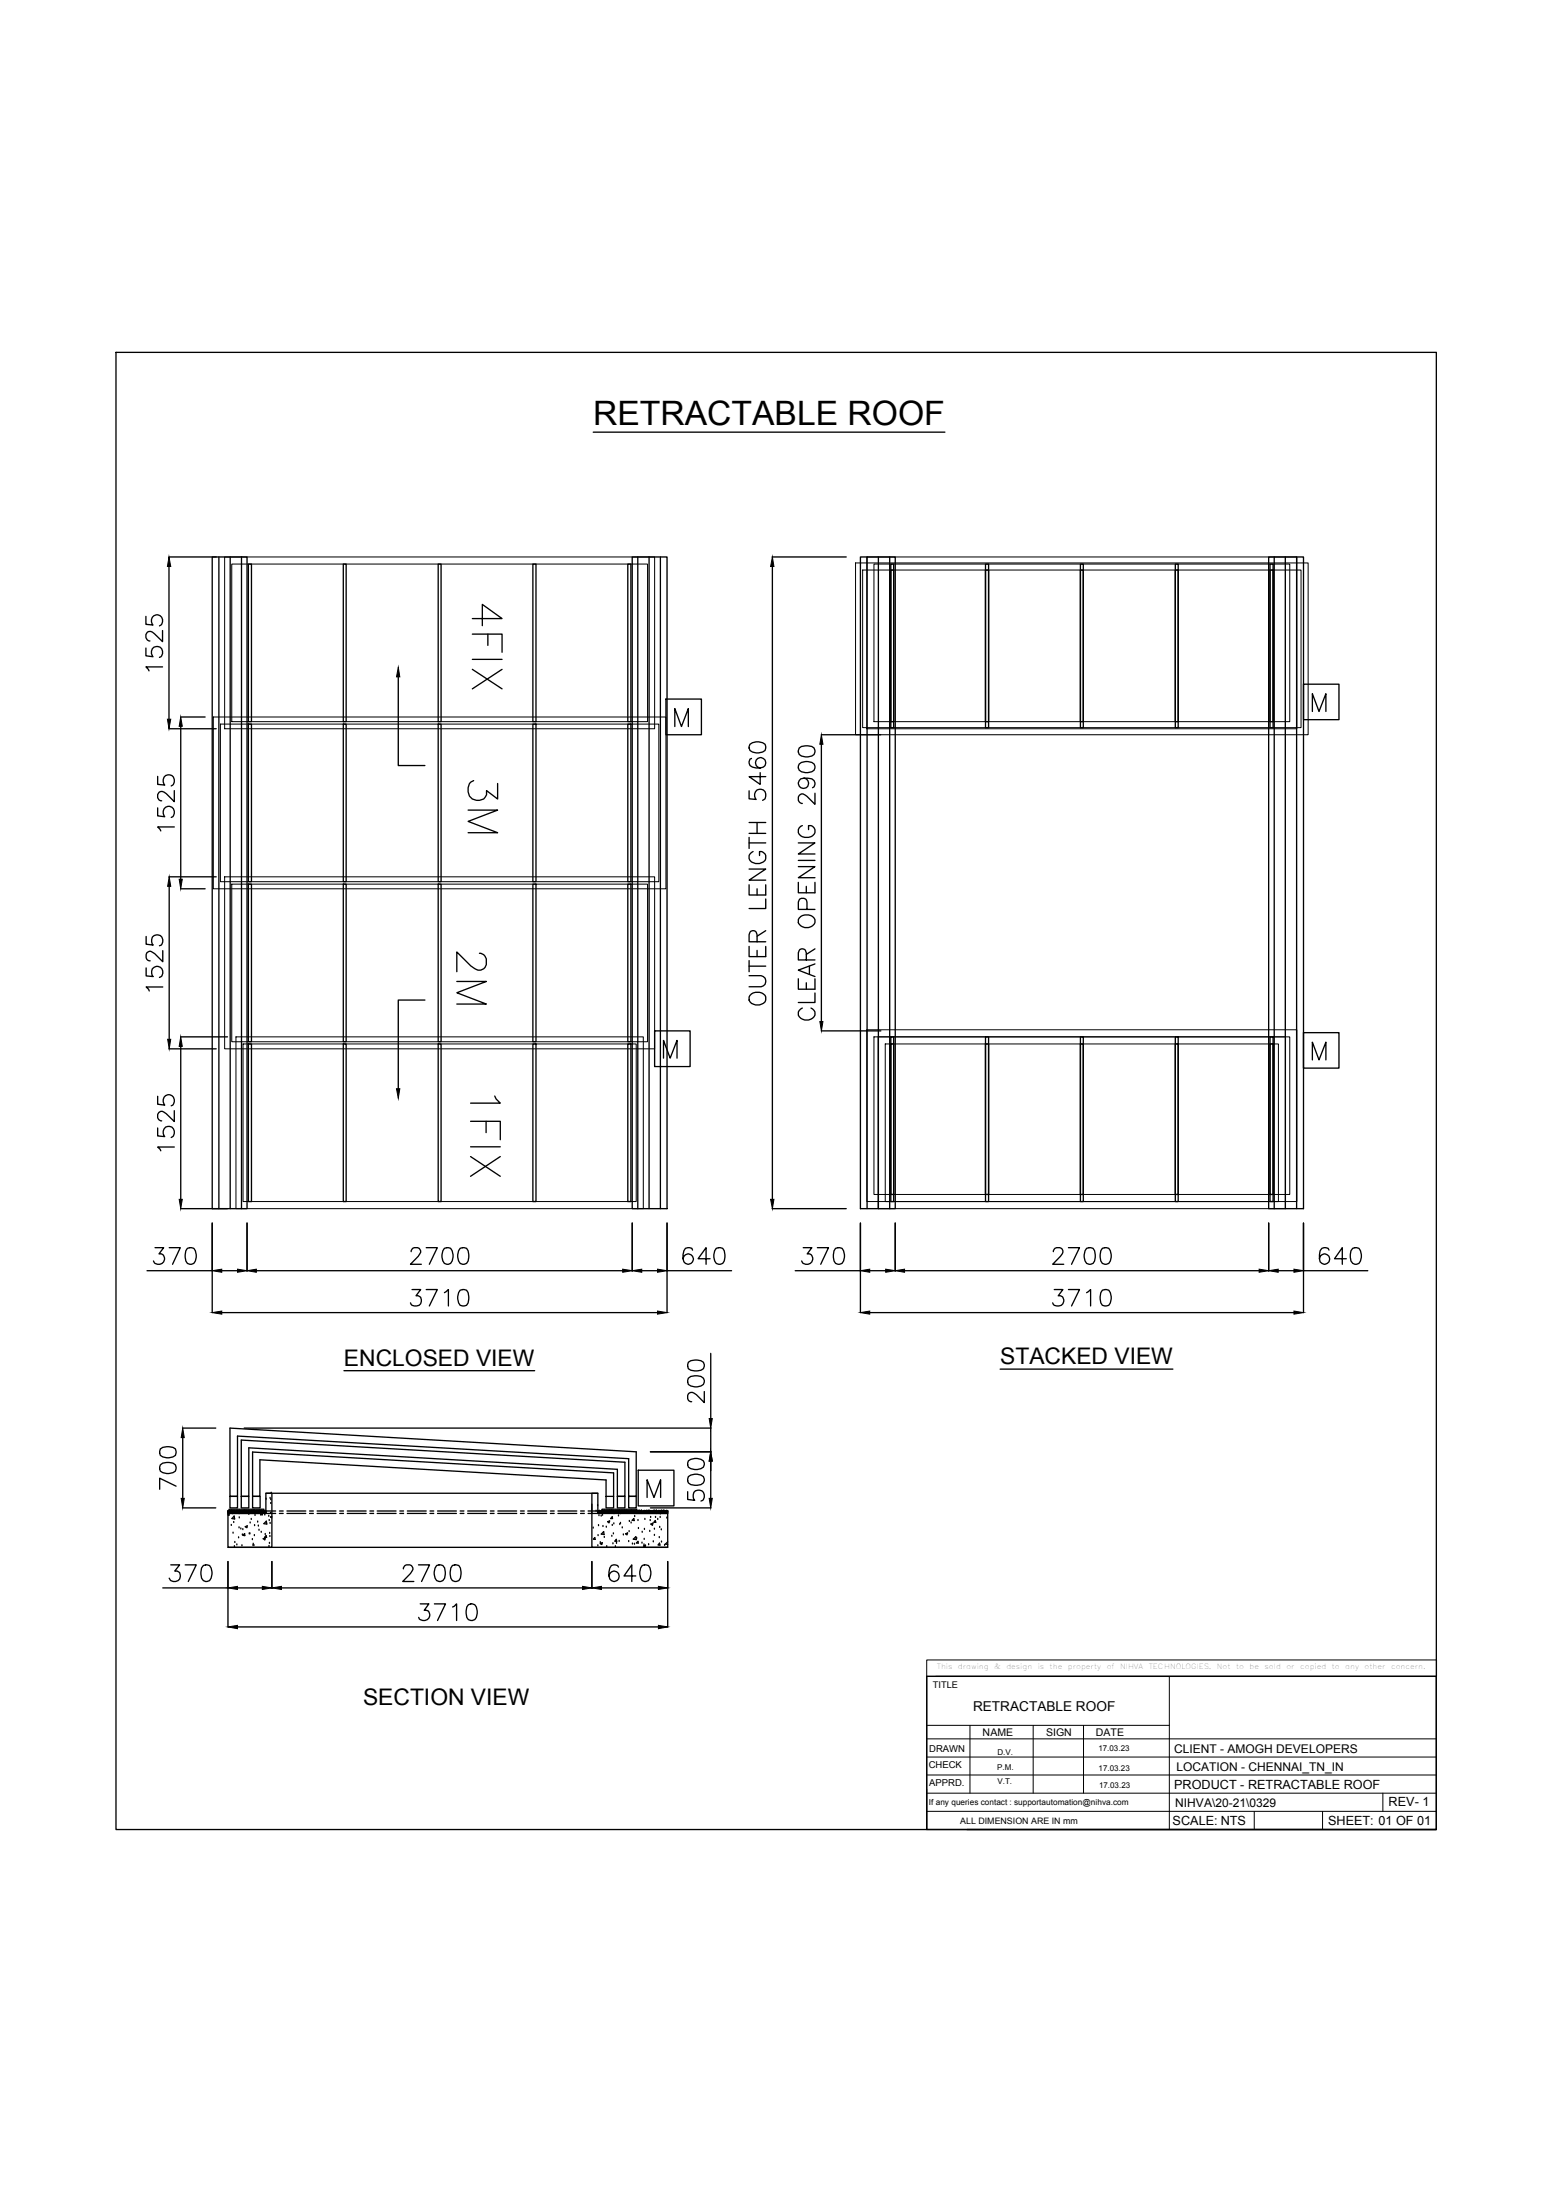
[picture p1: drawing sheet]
<svg xmlns="http://www.w3.org/2000/svg" width="297mm" height="420mm" viewBox="0 0 297 420" stroke-linecap="round" stroke-linejoin="round" font-family="sans-serif">
<!-- layer: 0 -->
<g fill="none" stroke="#000" stroke-width=".25">
<path d="M22.1 67.3h252.1v282.1h-252.1zM113.2 82.5h67.2M27.9 117.7v1.5l1.3 .2a1.12 1.12 0 0 1 0-1.7 1.12 1.12 0 0 1 1.7 .2 1.12 1.12 0 0 1-.5 1.6M32.3 106.4h9M32.3 108.2v29.2M40.5 106.4h6.7v124.4h-6.7zM41.8 106.4v124.4M43.9 106.4v124.4M46.1 106.4v124.4M120.7 106.4h6.6v124.4h-6.6zM121.8 106.4v124.4M123.9 106.4v124.4"/>
<path d="M126.1 106.4v124.4M147.4 106.4h14.1M147.4 108.2v120.9M164.3 106.4h6.6v124.4h-6.6zM165.5 106.4v124.4M167.7 106.4v124.4M169.8 106.4v124.4M242.2 106.4h6.6v124.4h-6.6zM243.2 106.4v124.4M245.4 106.4v124.4M247.5 106.4v124.4M27.9 123.8v1.5l1.3 .1a1.11 1.11 0 0 1 0-1.7 1.11 1.11 0 0 1 1.6 .2 1.11 1.11 0 0 1-.4 1.6"/>
<path d="M31 127.4h-3.1l.5 .7M31 120.4v2.1l-1.5-1.4a1 1 0 0 0-1.3-.4l-.3 .5a1.05 1.05 0 0 0 .5 1.2h.2M32.3 139.2h9M34.5 138.7v29.2M34.5 136.9h4.7M76 129.3v16.9h5.1M127.1 133.5h6.8v6.8h-6.8zM128.8 138.8v-3.5l1.3 3.5 1.3-3.5v3.5M248.8 130.7h6.8v6.7h-6.8zM250.5 135.9v-3.4l1.3 3.4 1.3-3.4v3.4M30.1 154.3v1.5l1.4 .2a1.15 1.15 0 0 1-.1-1.7 1.15 1.15 0 0 1 1.6 0 1.15 1.15 0 0 1 0 1.7l-.3 .1M30.1 148.3v1.5l1.4 .1a1.12 1.12 0 0 1 0-1.7 1.12 1.12 0 0 1 1.6 .3 1.12 1.12 0 0 1-.4 1.6"/>
<path d="M33.3 157.9h-3.2l.6 .8M33.3 151v2.1l-1.5-1.5a.95 .95 0 0 0-1.5-.1l-.2 .3v.5a.72 .72 0 0 0 .8 .6M143 151v1.6l1.4 .1a1.12 1.12 0 0 1 0-1.7 1.12 1.12 0 0 1 1.6 .2 1.12 1.12 0 0 1-.4 1.7M143 159.9v2.1M143 159.2h3.2M143 157.1h3.2M143.2 142.1a2.4 2.4 0 0 1 2.9 0 1.05 1.05 0 0 1-.5 1.5 2.48 2.48 0 0 1-2.4-.3l-.2-.4zM143.5 144.9a.9 .9 0 0 0-.3 1.3 2.4 2.4 0 0 0 2.9 0 1 1 0 0 0-.5-1.4 1 1 0 0 0-1.4 .6 1 1 0 0 0 .9 1.3M144.5 157.1v2.1M145.1 147.6v2.2l-2.1-1.5h3.2M152.6 145.9a2.35 2.35 0 0 1 2.8 0 .98 .98 0 0 1-.4 1.5 2.48 2.48 0 0 1-2.4-.3l-.2-.4zM152.6 142.9a2.53 2.53 0 0 1 2.8 0 1.03 1.03 0 0 1-.4 1.5 2.48 2.48 0 0 1-2.4-.3l-.2-.5z"/>
<path d="M153.2 157.7a1.15 1.15 0 0 0-.8 1.3 1.15 1.15 0 0 0 1.2 .9 1.45 1.45 0 0 0 2-1.5 1.03 1.03 0 0 0-1.3-.7v.7M153.5 148.6a.98 .98 0 0 1 .8 1.4 .98 .98 0 0 1-1.6 .3 .98 .98 0 0 1 .2-1.6 2.84 2.84 0 0 1 2.5 .4 .91 .91 0 0 1-.3 1.3M155.6 151.5v2.1l-1.5-1.5a.92 .92 0 0 0-1.5-.2l-.2 .3v.7a.84 .84 0 0 0 .8 .5M156.8 140.3h11.3M156.8 142.1v53M27.9 178.8v1.5l1.4 .2a1.13 1.13 0 0 1-.1-1.6 1.13 1.13 0 0 1 1.6 0 1.13 1.13 0 0 1 0 1.6l-.4 .1M32.3 167.5h9M32.3 169.3v29.2M34.5 169.7h4.7M143 169v1.9h3.2v-1.9M143 166h3.2l-3.2 2.1h3.2M143 161h3.2"/>
<path d="M143.8 162.6a1.1 1.1 0 0 0-.8 1.1 1.1 1.1 0 0 0 .8 1 1.79 1.79 0 0 0 2.4-.7 1.06 1.06 0 0 0-1.2-1.4v.8M144.5 179.9v-1.4l-.1-.5a.71 .71 0 0 0-1.2 0l-.2 .5v1.4h3.2M144.5 169.7v1.2M146.2 171.7v1.8h-3.2M146.2 177.7l-1.7 1.1M152.4 168.5v2h3.2v-2M152.4 165.5h3.2l-3.2 2.1h3.2M152.4 161h3.2l-3.2 2.1h3.2M152.4 164.3h3.2M152.9 175a1.89 1.89 0 0 1 2.7 .6 1.54 1.54 0 0 1-.8 1.5 1.54 1.54 0 0 1-1.6-.1 1.07 1.07 0 0 1-.8-.9 1.07 1.07 0 0 1 .5-1.1zM153.9 169.3v1.2M154.1 173.7v-1.4l-.2-.4a.85 .85 0 0 0-.9-.3 .85 .85 0 0 0-.6 .7v1.4h3.2"/>
<path d="M27.9 184.9v1.5l1.4 .1a1.11 1.11 0 0 1-.1-1.7 1.11 1.11 0 0 1 1.7 .3 1.11 1.11 0 0 1-.5 1.6M31.1 188.5h-3.2l.5 .4 .1 .4M31.1 181.6v2.1l-1.6-1.6-.4-.3a.72 .72 0 0 0-1.2 .5v.6a.72 .72 0 0 0 .8 .6M34.5 198h8.9M34.5 199.8v29.3M81.1 191h-5.1v16.9M125 196.9h6.7v6.8h-6.7zM143 186.3h2.3a1.07 1.07 0 0 1 .9 1.1 1.07 1.07 0 0 1-.9 1.1h-2.3M143 180.7v2h3.2v-2M143 184.5h3.2M143 183.5v2.1M143.2 190.1a1.85 1.85 0 0 1 3 .3 1.52 1.52 0 0 1-.8 1.5 1.52 1.52 0 0 1-1.6-.1 1.08 1.08 0 0 1-.6-1.7z"/>
<path d="M144.5 181.5v1.2M152.4 186.9v2h3.2v-2M153.2 192.5a1.1 1.1 0 0 0-.8 1.1 1.1 1.1 0 0 0 .8 1 1.79 1.79 0 0 0 2.4-.7 1.18 1.18 0 0 0-.8-1.4M153.9 183.3v-1.3l-.1-.5a.72 .72 0 0 0-1.2 0l-.2 .5v1.3h3.2M153.9 187.7v1.2M154.5 184.5v1.5M155.6 189.6v1.9h-3.2M155.6 184.1l-3.2 1.2 3.2 1.2M155.6 181.2l-1.7 1.1M156.8 196.9h11.3M248.8 197.2h6.8v6.8h-6.8zM30.1 215.4v1.5l1.4 .2a1.12 1.12 0 0 1 0-1.7 1.12 1.12 0 0 1 1.6 .2 1.12 1.12 0 0 1-.4 1.6"/>
<path d="M30.1 209.4v1.5l1.4 .2a1.15 1.15 0 0 1-.1-1.7 1.15 1.15 0 0 1 1.6 0 1.15 1.15 0 0 1 0 1.7l-.3 .1M32.3 200.3h9M33.3 219.1h-3.2l.6 .7M33.3 212.1v2.1l-1.5-1.5a.92 .92 0 0 0-1.5-.2l-.2 .3v.7a.84 .84 0 0 0 .8 .6M126.7 202.1v-3.4l1.2 3.4 1.3-3.4v3.4M250.5 202.4v-3.4l1.3 3.4 1.3-3.4v3.4M29.6 238.3h1.6l-.8 1.2a1.03 1.03 0 0 1 1 1.1 1.03 1.03 0 0 1-1.3 .9l-.5-.2-.3-.5M32.3 238.3h2.1l-1.5 3.2M34.5 230.8h8.9M35.8 238.4a1.08 1.08 0 0 1 1.5 .5 2.48 2.48 0 0 1-.3 2.4 1.01 1.01 0 0 1-1.5-.5 2.86 2.86 0 0 1 .3-2.4zM40.5 233.6v17.1M47.2 233.6v9.1"/>
<path d="M78.5 239a.84 .84 0 0 1 .6-.7h.6a.77 .77 0 0 1 .4 1.2l-1.7 2h2M81.4 238.3h2.1l-1.5 3.2M84.8 238.4a1.03 1.03 0 0 1 1.5 .5 2.48 2.48 0 0 1-.3 2.4 .97 .97 0 0 1-1.5-.5 2.52 2.52 0 0 1 .3-2.4zM87.8 238.4a1.08 1.08 0 0 1 1.6 .5 2.82 2.82 0 0 1-.3 2.4 1.01 1.01 0 0 1-1.6-.5 2.52 2.52 0 0 1 .3-2.4zM120.7 233.6v9.1M127.3 233.6v17.1M132.2 238.7l-.1-.3a1.08 1.08 0 0 0-1.5 .5 2.17 2.17 0 0 0 .3 2.4 1 1 0 0 0 1.4-.5 1 1 0 0 0-.7-1.3 1 1 0 0 0-1.2 .9M136.7 238.4a1.08 1.08 0 0 1 1.6 .5 2.82 2.82 0 0 1-.3 2.4 1.01 1.01 0 0 1-1.6-.5 2.52 2.52 0 0 1 .3-2.4zM147.4 230.8h14.1M153.3 238.3h1.7l-.9 1.2a1.03 1.03 0 0 1 1.1 1.1 1.03 1.03 0 0 1-1.4 .9l-.5-.2-.3-.5M156 238.3h2.2l-1.5 3.2M159.5 238.4a1.08 1.08 0 0 1 1.5 .5 2.48 2.48 0 0 1-.3 2.4 1.01 1.01 0 0 1-1.5-.5 2.86 2.86 0 0 1 .3-2.4z"/>
<path d="M164.3 233.6v17.1M170.9 233.6v9.1M201.1 239a.81 .81 0 0 1 .6-.7h.6a.75 .75 0 0 1 .5 1.2l-1.8 2h2.1M204 238.3h2.1l-1.5 3.2M207.4 238.4a1.08 1.08 0 0 1 1.6 .5 2.82 2.82 0 0 1-.3 2.4 1.01 1.01 0 0 1-1.6-.5 2.52 2.52 0 0 1 .3-2.4zM210.4 238.4a1.08 1.08 0 0 1 1.6 .5 2.48 2.48 0 0 1-.3 2.4 1.01 1.01 0 0 1-1.6-.5 2.86 2.86 0 0 1 .3-2.4zM242.2 233.6v9.1M248.8 233.6v17.1M253.7 238.7a.97 .97 0 0 0-1.4-.3 2.96 2.96 0 0 0-.3 2.6 .98 .98 0 0 0 1.6 .2 .98 .98 0 0 0-.3-1.6 .98 .98 0 0 0-1.4 .8M258.2 238.4a1.05 1.05 0 0 1 1.5 .5 2.48 2.48 0 0 1-.3 2.4 1.01 1.01 0 0 1-1.5-.5 2.69 2.69 0 0 1 .3-2.4zM28.1 242.7h12.4M42.3 242.7h3"/>
<path d="M42.3 250.7h83.2M48.9 242.7h70M78.7 246.3h1.6l-.9 1.2a.98 .98 0 0 1 1.1 .9 .98 .98 0 0 1-1 1 .87 .87 0 0 1-1.1-.6M81.4 246.3h2.1l-1.5 3.1M84.8 246.9l.8-.6v3.1M87.8 246.4a1.08 1.08 0 0 1 1.6 .5 2.86 2.86 0 0 1-.3 2.4 1.08 1.08 0 0 1-1.6-.5 2.52 2.52 0 0 1 .3-2.4zM122.5 242.7h3M127.3 242.7h12.4M135.6 240.4h-2.3l1.5-2.1v3.2M135.7 258.5v12.4M151.8 242.7h12.5M166 242.7h3.1"/>
<path d="M166 250.7h81M172.7 242.7h67.7M201.3 246.3h1.6l-.9 1.2a1.01 1.01 0 0 1 1.1 1.1 1.01 1.01 0 0 1-1.4 .8l-.4-.1-.3-.5M204 246.3h2.1l-1.5 3.1M207.4 246.9l.8-.6v3.1M210.4 246.4a1.08 1.08 0 0 1 1.6 .5 2.52 2.52 0 0 1-.3 2.4 1.08 1.08 0 0 1-1.6-.5 2.86 2.86 0 0 1 .3-2.4zM244 242.7h3M248.8 242.7h12.3M257 240.4h-2.2l1.4-2.1v3.2M30.6 279.8a2.42 2.42 0 0 1 2.9 0 1.05 1.05 0 0 1-.5 1.4 2.52 2.52 0 0 1-2.4-.2l-.1-.5zM30.6 276.7a2.61 2.61 0 0 1 2.9 0 1.08 1.08 0 0 1-.5 1.5 2.52 2.52 0 0 1-2.4-.3l-.1-.4zM34.8 272.7h6.4"/>
<path d="M34.9 274.6v11.6M43.9 272.7l77.6 4.6v8.5h-1.5v-7.2l-74.7-4.3v11.5h-1.4zM46.1 275l73.2 4.3v6.5h-1.4v-5.2l-70.4-4.1v9.3h-1.4zM46.6 272.7h89.1M65.7 261.8h36.4M124.2 277.3h11.5M131.4 263.2a2.42 2.42 0 0 1 2.9 0 .97 .97 0 0 1-.5 1.5 2.52 2.52 0 0 1-2.4-.3l-.1-.5zM131.4 260.2a2.61 2.61 0 0 1 2.9 0 1.01 1.01 0 0 1-.5 1.5 2.86 2.86 0 0 1-2.4-.3l-.1-.5zM131.4 279a2.42 2.42 0 0 1 2.9 0 .97 .97 0 0 1-.5 1.5 2.52 2.52 0 0 1-2.4-.3l-.1-.5zM134.5 265.8v2.1l-1.6-1.6a.99 .99 0 0 0-1.5-.1 1.05 1.05 0 0 0 .2 1.4l.4 .1M135.7 272.7v4.6M135.7 279v7.2"/>
<path d="M190.9 261.5h33M32.6 298.9h1.7l-.9 1.1a.94 .94 0 0 1 1 .5 .94 .94 0 0 1-.1 1.1 1.15 1.15 0 0 1-2-.2M33.6 283.8l-3.1-1.5v2.1M34.8 288h6.4M35.3 298.9h2.2l-1.6 3.1M38.8 299a1.05 1.05 0 0 1 1.5 .5 2.52 2.52 0 0 1-.3 2.4 1.01 1.01 0 0 1-1.5-.5 2.69 2.69 0 0 1 .3-2.4zM43.5 288.7h.1M43.5 288.8h.1M43.5 288.6h7.3v.4h-7.3zM43.5 295.5h84M43.5 298.2v12.6M43.5 289.2l.3-.1-.1 .3-.2-.1"/>
<path d="M43.6 288.7h.1M43.6 288.6h-.1M43.6 288.9h.1M43.6 289h-.1M43.6 288.6v.1M43.6 288.8l-.1 .1M43.7 288.6h.1M43.7 288.7l-.1 .1M43.7 288.2h6.7v.4h-6.7zM43.7 288.9l-.1 .1M43.8 288.9h.1M43.8 288.7l-.2 .2"/>
<path d="M43.8 288.7h.1M43.8 288.6l-.1 .1M43.9 288.6h.1M43.9 289h.1M43.9 288.9l-.2 .1M43.9 289h-.1M43.9 288.8h.1M43.9 285.8h1.4v2.2h-1.4zM43.9 288.7l-.1 .1M43.9 288.7h.1M43.9 288.6l-.1 .1M44 289h-.1"/>
<path d="M44 288.8h.1M44 288.8l-.1 .2M44.1 288.7h.1M44.1 288.6l-.1 .1M44.1 288.7l-.2 .1M44.1 288.9l-.1 .1M44.2 291.3h.1M44.2 288.9h.1M44.2 288.6h-.1M44.2 288.8l-.2 .1M44.2 289h.1M44.2 288.7l-.1 .1"/>
<path d="M44.2 288.6h.1M44.2 288.9l-.1 .1M44.3 288.9h.1M44.3 288.7l-.1 .2M44.3 288.7h.1M44.3 288.6l-.1 .1M44.4 289h.1M44.4 289h-.1M44.4 289.1h.1M44.4 288.8l-.1 .2M44.5 288.6l-.1 .1M44.5 288.7l-.2 .1"/>
<path d="M44.5 292.8h.1M44.5 289h-.1M44.5 288.8l-.1 .2M44.6 288.8h.1M44.6 288.6l-.1 .1M44.6 288.7l-.1 .1M44.6 290.8h.1M44.6 288.7h.1M44.6 289h.1M44.6 288.9l-.1 .1M44.7 288.9h.1M44.7 288.6h-.1"/>
<path d="M44.7 288.8l-.2 .1M44.7 288.7h.1M44.7 289.5l.1 .6-.5-.1zM44.7 288.6l-.1 .1M44.7 295.4h.1M44.7 288.6h.1M44.8 288.8h.1M44.8 288.9l-.1 .1M44.8 294.6h.1M44.8 288.7h.1M44.8 288.7l-.1 .2M44.9 288.6l-.2 .1"/>
<path d="M44.9 289h-.1M44.9 289h.1M44.9 288.8l-.2 .2M45 288.8h.1M45 288.6l-.1 .1M45 288.7l-.2 .1M45 289h-.1M45 288.9h.1M45 288.8l-.1 .1M45.1 288.8h.1M45.1 288.6l-.1 .1M45.1 288.7l-.1 .1"/>
<path d="M45.1 289h.1M45.2 288.9h.1M45.2 288.6h-.1M45.2 288.9l-.2 .1M45.2 295h.1M45.2 288.7l-.1 .2M45.3 288.6h.1M45.3 288.6l-.2 .1M45.3 289h-.1M45.3 288.9l-.1 .1M45.3 288.7l-.1 .1M45.4 288.7h.1"/>
<path d="M45.4 288.6l-.1 .1M45.4 289h-.1M45.4 289h.1M45.4 288.8l-.1 .2M45.5 288.8h.1M45.5 288.6l-.1 .1M45.5 288.7l-.2 .1M45.5 288.7h.1M45.6 293.7h.1M45.6 288.9l-.2 .1M45.6 288.7h.1M45.6 288.6h-.1"/>
<path d="M45.6 288.8l-.1 .1M45.6 291.8h.1M45.6 289.1h.1M45.6 288.6h.1M45.6 289h.1M45.6 288.7l-.1 .1M45.7 289.9h.1M45.7 288.6h.1M45.7 289h.1M45.7 288.9l-.1 .1M45.7 288.9h.1M45.7 288.7l-.1 .2"/>
<path d="M45.8 288.6l-.2 .1M45.8 289h-.1M45.8 289h.1M45.8 288.8l-.1 .2M45.8 288.8h.1M45.8 288.7l-.1 .1M45.9 288.7h.1M45.9 288.6l-.1 .1M45.9 288.9h.1M45.9 289h-.1M46 292h.1M46 288.8h.1"/>
<path d="M46 288.6l-.1 .1M46 288.8l-.2 .2M46 288.7l-.1 .1M46.1 289h.1M46.1 285.8h1.4v2.2h-1.4zM46.1 288.9l-.2 .1M46.1 288.6h.1M46.1 288.8l-.1 .1M46.1 288.7h.1M46.1 288.6l-.1 .1M46.2 295.2h.1M46.2 289h.1"/>
<path d="M46.2 288.9l-.1 .1M46.2 288.8h.1M46.2 288.7l-.1 .2M46.3 293.1h.1M46.3 288.6l-.2 .1M46.3 289h-.1M46.4 292.1h.1M46.4 288.8l-.2 .2M46.4 288.7h.1M46.4 288.6l-.1 .1M46.4 288.7l-.1 .1M46.4 289h.1"/>
<path d="M46.5 288.9h.1M46.5 288.6l-.1 .1M46.5 288.8l-.1 .1M46.5 288.6h.1M46.5 288.8h.1M46.5 288.7l-.1 .1M46.6 289h.1M46.6 288.9l-.2 .1M46.6 288.9h.1M46.6 288.6h.1M46.6 288.7l-.1 .2M46.7 288.7h.1"/>
<path d="M46.7 288.6l-.2 .1M46.7 288.6h.1M46.7 289h.1M46.7 292.9v.4l-.3-.1zM46.7 288.8h.1M46.7 288.9l-.1 .1M46.8 288.6l-.1 .1M46.8 288.7l-.1 .1M46.8 291.6l.4-.2-.1 .3zM46.8 289h-.1M46.9 289h.1M46.9 288.8l-.2 .2"/>
<path d="M46.9 288.7h.1M46.9 288.6l-.1 .1M46.9 288.7l-.1 .1M46.9 288.9v.1M47 288.9h.1M47 288.6h-.1M47 288.8l-.1 .1M47 288.7l-.1 .1M47.1 288.6h.1M47.1 289h.1M47.1 288.9l-.1 .1M47.2 288.7h.1"/>
<path d="M47.2 288.6l-.2 .1M47.2 288.7l-.2 .2M47.2 289h.1M47.2 288.8l-.1 .2M47.3 288.8h.1M47.3 288.6l-.1 .1M47.3 288.7l-.1 .1M47.3 289h-.1M47.4 288.9h.1M47.4 288.8l-.2 .2M47.4 288.8h.1M47.4 288.6l-.1 .1"/>
<path d="M47.4 288.7l-.1 .1M47.5 288.7h.1M47.5 289h.1M47.5 289.2h.1M47.5 288.9h.1M47.5 288.6h.1M47.5 288.9l-.1 .1M47.5 288.6l-.1 .1M47.5 288.8l-.1 .1M47.6 292.9h.1M47.6 288.6h.1M47.6 289h.1"/>
<path d="M47.6 288.9l-.1 .1M47.7 288.7h.1M47.7 288.7l-.2 .2M47.7 292.9h.1M47.7 288.6l-.1 .1M47.7 289h.1M47.8 290.9h.1M47.8 289h.1M47.8 288.8l-.2 .2M47.8 288.8h.1M47.8 288.6l-.1 .1M47.8 288.7l-.1 .1"/>
<path d="M47.9 288.9h.1M47.9 289h-.1M47.9 288.6l-.1 .1M47.9 288.7l-.1 .1M47.9 288.8l-.1 .1M48 290.2h.1M48 288.6h.1M48 288.9l-.1 .1M48 288.9h.1M48 288.7l-.1 .2M48.1 288.6h.1M48.1 288.6l-.1 .1"/>
<path d="M48.1 289h.1M48.1 288.9l-.1 .1M48.2 294h.1M48.2 288.7l-.2 .1M48.2 288.7h.1M48.2 285.8h1.5v2.2h-1.5zM48.2 288.6l-.1 .1M48.3 289h-.1M48.3 295.2h.1M48.3 288.8h.1M48.3 288.6l-.1 .1M48.3 288.7l-.1 .1"/>
<path d="M48.3 288.8l-.1 .2M48.3 294.9h.1M48.3 288.7h.1M48.4 288.9l-.1 .1M48.4 288.7h.1M48.4 288.9h.1M48.4 288.6h.1M48.4 288.8l-.1 .1M48.5 295.2h.1M48.5 288.6h.1M48.5 289h.1M48.5 288.7l-.2 .1"/>
<path d="M48.5 288.9l-.1 .1M48.6 293.3h.1M48.6 288.9h.1M48.6 288.7l-.2 .2M48.6 291.4h.1M48.6 288.6l-.1 .1M48.6 289h.1M48.7 289.4h.1M48.7 288.7l-.1 .1M48.7 288.8l-.1 .2M48.7 288.7h.1M48.7 288.6l-.1 .1"/>
<path d="M48.8 289h-.1M48.8 288.8h.1M48.8 288.6v.1M48.8 288.8l-.1 .2M48.9 288.7l-.2 .1M48.9 289h.1M48.9 288.9l-.1 .1M48.9 288.6h.1M48.9 288.8l-.1 .1M49 288.7h.1M49 288.6l-.1 .1M49 288.6h.1"/>
<path d="M49 289h.1M49.1 288.8h.1M49.1 288.7l-.2 .2M49.1 288.9l-.2 .1M49.1 288.7h.1M49.1 288.6l-.1 .1M49.1 289h.1M49.2 290.7h.1M49.2 289h.1M49.2 288.8l-.1 .2M49.2 288.7h.1M49.2 288.6l-.1 .1"/>
<path d="M49.2 288.7l-.1 .1M49.3 289h-.1M49.3 291.5h.1M49.3 288.9h.1M49.3 288.6v.1M49.3 288.8l-.1 .1M49.4 288.8h.1M49.4 288.7l-.2 .1M49.4 289h.1M49.4 292.3h.1M49.4 288.9h.1M49.4 288.6h.1"/>
<path d="M49.4 288.7l-.1 .2M49.4 288.9l-.1 .1M49.5 288.7h.1M49.5 288.6l-.1 .1M49.5 288.6h.1M49.5 289h.1M49.6 288.8h.1M49.6 288.9l-.2 .1M49.6 288.7l-.1 .1M49.7 289h-6.2v6.5h8.4v-10.3h-1.1v3.8M49.7 288.6l-.2 .1M49.7 289h.1"/>
<path d="M49.7 288.8l-.1 .2M49.7 288.6v.1M49.7 288.7l-.1 .1M49.8 288.7h.1M49.8 288.6h.1M49.8 288.8l-.1 .1M49.8 288.9l-.1 .1M49.9 292.6h.1M49.9 288.7h.1M49.9 288.7l-.2 .1M49.9 288.6h.1M49.9 289h.1"/>
<path d="M50 288.6h.1M50 289h.1M50 288.9l-.2 .1M50 288.7h.1M50 289l.1 .3h-.4zM50 288.7l-.1 .2M50 288.6l-.1 .1M50.1 288.8l-.1 .2M50.1 288.8h.1M50.1 288.7l-.1 .1M50.2 288.7h.1M50.2 288.6l-.2 .1"/>
<path d="M50.2 288.9h.1M50.2 288.8l-.1 .2M50.2 289h-.1M50.2 288.8h.1M50.2 293.9l.4-.2-.1 .4zM50.2 288.6v.1M50.2 288.7l-.1 .1M50.3 288.7h.1M50.3 288.9h.1M50.3 289h.1M50.3 288.6h.1M50.3 288.9l-.1 .1"/>
<path d="M50.4 288.7h.1M50.4 288.8l-.2 .1M50.4 288.6l-.1 .1M50.4 289h.1M50.5 289h.1M50.5 288.9l-.2 .1M50.5 288.7l-.1 .2M50.5 289.3h.1M50.5 288.6l-.1 .1M50.6 288.8l-.1 .2M50.6 289h-.1M50.6 293.1h.1"/>
<path d="M50.6 288.8h.1M50.6 288.7l-.1 .1M50.7 288.7h.1M50.7 288.6l-.2 .1M50.7 288.9h.1M50.7 289h-.1M50.8 289h1.8M50.8 288.7l-.1 .1M50.8 288.8l-.2 .1M50.8 289h-.1M50.8 285.2h63.3M50.8 286.3h.1"/>
<path d="M50.8 293.3l.1 .3h-.4zM50.8 290.5l.1 .6-.5-.1zM51.3 289.6h.1M51.4 295.3h.1M51.4 290.4h.1M51.4 294.8h.1M51.5 292.8h.1M51.5 293.4h.1M51.6 290.9h.1M51.6 286.2h.1M51.6 289h.1M51.7 287.1h.1"/>
<path d="M51.7 286.4h.1M51.8 285.2h.1M51.9 298.2v5.1M51.9 289.6l-.3 .1 .3 .2M52.6 288.6l-1.9 .1M53.3 289h.8M53.3 288.6h.8M54.8 289h3.6M54.8 288.6h3.6M59.1 289h.7M59.1 288.6h.7M60.5 289h3.6"/>
<path d="M60.5 288.6h3.6M64.9 289h.7M64.9 288.6h.7M66.3 289h3.6M66.3 288.6h3.6M70.6 289h.7M70.6 288.6h.7M72 289h3.6M72 288.6h3.6M76.3 289h.7M76.3 288.6h.7M77 299.6a.84 .84 0 0 1 .6-.7h.6a.77 .77 0 0 1 .5 1.1l-1.8 2h2.1"/>
<path d="M77.8 289h3.6M77.8 288.6h3.6M79.9 298.9h2.1l-1.5 3.1M82.1 289h.7M82.1 288.6h.7M83.4 299a1.08 1.08 0 0 1 1.5 .5 2.69 2.69 0 0 1-.4 2.4 .97 .97 0 0 1-1.4-.5 2.52 2.52 0 0 1 .3-2.4zM83.5 289h3.6M83.5 288.6h3.6M86.4 299a1.08 1.08 0 0 1 1.5 .5 2.86 2.86 0 0 1-.3 2.4 1.01 1.01 0 0 1-1.5-.5 2.86 2.86 0 0 1 .3-2.4zM87.8 289h.8M87.8 288.6h.8M89.3 289h3.6"/>
<path d="M89.3 288.6h3.6M93.6 289h.7M93.6 288.6h.7M95 289h3.6M95 288.6h3.6M99.4 289h.7M99.4 288.6h.7M100.8 289h3.6M100.8 288.6h3.6M105.1 289h.7M105.1 288.6h.7M106.5 289h3.6"/>
<path d="M106.5 288.6h3.6M110.8 289h.7M110.8 288.6h.7M112.3 289h1.8M112.3 288.6h1.8M113 287.3v8.2h14.5v-6.5h-6.6M113 289v-3.8h1.1v3.8M113 298.2v5.1M113.2 291.8h.1M113.5 293.7l.1 .3-.3-.1zM113.8 288.6h.1M114.1 287.6h.1"/>
<path d="M114.1 295.2h.1M114.1 288.6h13.4v.4h-13.4zM114.2 293.3h.1M114.2 289h.1M114.2 288.9h.1M114.2 288.8v.1M114.3 291.4h.1M114.3 288.8h.1M114.3 288.6l-.1 .1M114.3 288.7h-.1M114.3 288.7h.1M114.3 289h.1"/>
<path d="M114.3 289.5h.1M114.3 288.9h.1M114.3 288.6h.1M114.3 288.9l-.1 .1M114.4 288.7h.1M114.4 288.6l-.1 .1M114.4 288.8l-.1 .1M114.4 288.6h.1M114.4 289h.1M114.5 289h.1M114.5 288.9l-.2 .1M114.5 288.7h.1"/>
<path d="M114.5 288.7l-.1 .2M114.6 288.6l-.2 .1M114.6 289h-.1M114.6 294.8l.4-.2-.1 .4zM114.6 294.6h.1M114.6 289h.1M114.6 288.8l-.1 .2M114.6 288.8h.1M114.6 288.6v.1M114.6 288.7l-.1 .1M114.7 288.9h.1M114.7 289h-.1"/>
<path d="M114.8 289.5h.1M114.8 293l.5 .1-.1-.6-.4 .5M114.8 288.6l-.1 .1M114.8 288.7l-.2 .1M114.8 288.8l-.2 .1M114.8 288.6h.1M114.9 295h.1M114.9 288.6h.1M114.9 288.9l-.2 .1M114.9 288.9h.1M114.9 288.7l-.1 .2M114.9 288.2h6.7v.4h-6.7z"/>
<path d="M114.9 288.6l-.1 .1M114.9 289h.1M115 289h.1M115 288.9l-.1 .1M115 289.4h.1M115 288.7l-.1 .1M115.1 288.7h.1M115.1 288.6l-.2 .1M115.1 291.5h.1M115.1 289h-.1M115.1 288.8h.1M115.1 288.6v.1"/>
<path d="M115.1 288.7l-.1 .1M115.1 288.8l-.1 .2M115.2 288.7h.1M115.2 288.9l-.1 .1M115.3 288.7h.1M115.3 288.9h.1M115.3 288.6h-.1M115.3 288.8l-.2 .1M115.3 288.6h.1M115.3 289h.1M115.3 288.7l-.1 .1M115.4 293.6h.1"/>
<path d="M115.4 288.6h.1M115.4 289h.1M115.4 288.9l-.2 .1M115.4 288.9h.1M115.4 288.7l-.1 .2M115.4 288.6l-.1 .1M115.5 289h.1M115.5 289h-.1M115.5 288.7l-.1 .1M115.5 288.8l-.1 .2M115.6 288.7h.1M115.6 288.6l-.2 .1"/>
<path d="M115.6 289h-.1M115.7 288.8h.1M115.7 288.6l-.1 .1M115.7 288.8l-.2 .2M115.7 285.8v-3.2l-66.1-3.8v7h-1.4v-8.5l68.9 4v4.5M115.7 285.8h1.4v2.2h-1.4zM115.7 288.7l-.1 .1M115.7 291.7h.1M115.7 289h.1M115.7 288.9l-.1 .1M115.8 288.6h-.1M115.8 288.8l-.1 .1"/>
<path d="M115.8 295.4h.1M115.8 288.7h.1M115.8 288.6l-.1 .1M115.9 288.6h.1M115.9 289h-.1M115.9 288.8h.1M115.9 288.7l-.1 .2M115.9 288.9l-.1 .1M116 288.7h.1M116 288.6l-.2 .1M116 290.6l.4-.1-.2 .3zM116 289h.1"/>
<path d="M116 288.8l-.1 .2M116.1 288.7h.1M116.1 288.6l-.1 .1M116.1 288.7l-.1 .1M116.1 289h-.1M116.2 288.9h.1M116.2 288.6l-.1 .1M116.2 288.8l-.2 .1M116.2 288.8h.1M116.2 288.7l-.1 .1M116.2 289h.1M116.3 288.9h.1"/>
<path d="M116.3 288.6h-.1M116.3 288.7l-.1 .2M116.3 288.9l-.1 .1M116.3 288.7h.1M116.3 288.6l-.1 .1M116.4 288.6h.1M116.4 289h-.1M116.4 288.8h.1M116.4 288.9l-.1 .1M116.5 288.7l-.2 .1M116.5 288.6l-.1 .1M116.5 289h.1"/>
<path d="M116.5 288.8l-.1 .2M116.6 288.6l-.1 .1M116.6 288.7l-.1 .1M116.6 288.7h.1M116.7 288.6h-.1M116.7 288.8l-.2 .1M116.7 288.9l-.2 .1M116.7 288.7h.1M116.7 288.7l-.1 .1M116.8 288.6h.1M116.8 289h.1M116.8 293.4h.1"/>
<path d="M116.8 288.9l-.1 .1M116.8 288.7h.1M116.8 288.7l-.1 .2M116.9 291.3h.1M116.9 289.7v.3h-.3zM116.9 288.6l-.1 .1M116.9 289h-.1M116.9 288.8l-.1 .2M117 288.8h.1M117 288.7l-.2 .1M117 294.8h.1M117 288.7h.1"/>
<path d="M117 288.6l-.1 .1M117.1 288.9h.1M117.1 288.8l-.2 .2M117.1 289h-.1M117.1 292.9h.1M117.1 288.8h.1M117.1 288.6l-.1 .1M117.1 288.7l-.1 .1M117.1 288.7h.1M117.2 291h.1M117.2 288.9h.1M117.2 289h.1"/>
<path d="M117.2 288.6h.1M117.2 288.9l-.1 .1M117.2 289.1h.1M117.2 288.7h.1M117.2 288.8l-.1 .1M117.3 288.6l-.2 .1M117.3 289h.1M117.3 288.9l-.1 .1M117.3 288.7l-.1 .2M117.4 288.6l-.1 .1M117.4 288.8l-.1 .2M117.4 289h-.1"/>
<path d="M117.5 295.4h.1M117.5 288.8h.1M117.5 288.7l-.2 .1M117.5 288.7h.1M117.5 288.6l-.1 .1M117.6 288.9h.1M117.6 289h-.1M117.6 288.6v.1M117.6 288.8l-.1 .1M117.6 288.6h.1M117.6 294l.1 .4-.3-.1zM117.6 288.7l-.1 .1"/>
<path d="M117.7 294.8h.1M117.7 288.6h.1M117.7 288.9l-.1 .1M117.7 288.9h.1M117.7 288.7l-.1 .2M117.8 288.7h.1M117.8 288.6l-.2 .1M117.8 288.6h.1M117.8 289h.1M117.8 288.9l-.1 .1M117.9 288.8h.1M117.9 285.8h1.4v2.2h-1.4z"/>
<path d="M117.9 288.7l-.2 .1M117.9 288.7h.1M117.9 288.6l-.1 .1M117.9 289h.1M118 288.8h.1M118 288.8l-.1 .2M118 288.7h.1M118 288.6l-.1 .1M118 288.7l-.1 .1M118.1 289.5h.1M118.1 299.3a.92 .92 0 0 0-.9-.4 .92 .92 0 0 0-.8 .6 2.17 2.17 0 0 0 .3 2.4 .98 .98 0 0 0 1.4-.5 .98 .98 0 0 0-.7-1.3 .98 .98 0 0 0-1.2 .9M118.1 288.9l-.1 .1"/>
<path d="M118.1 288.9h.1M118.1 288.6h.1M118.1 288.8l-.1 .1M118.2 288.7l-.2 .1M118.2 289h.1M118.2 294.4h.1M118.2 288.6h.1M118.2 288.9l-.1 .1M118.2 288.9h.1M118.2 288.7l-.1 .2M118.3 288.7h.1M118.3 288.6l-.1 .1"/>
<path d="M118.3 291.2h.1M118.3 289h.1M118.4 288.8l-.2 .2M118.4 289.1h.1M118.4 288.6l-.1 .1M118.4 288.7l-.1 .1M118.4 290.9h.1M118.4 289h.1M118.5 288.8l-.1 .2M118.5 288.8h.1M118.5 288.6l-.1 .1M118.5 288.7l-.1 .1"/>
<path d="M118.6 288.7h.1M118.6 289h.1M118.6 288.9l-.1 .1M118.6 288.9h.1M118.6 288.6h.1M118.6 288.8l-.1 .1M118.7 288.7h.1M118.7 288.6l-.2 .1M118.7 288.6h.1M118.7 289h.1M118.7 288.8h.1M118.7 288.9l-.1 .1"/>
<path d="M118.8 291.8h.1M118.8 288.7h.1M118.8 288.7l-.1 .2M118.8 288.6l-.1 .1M118.8 289h.1M118.9 289h.1M118.9 288.8l-.2 .2M118.9 288.8h.1M118.9 288.6l-.1 .1M118.9 288.7l-.1 .1M119 289h-.1M119 293.1h.1"/>
<path d="M119 288.9h.1M119 288.8l-.1 .1M119 288.8h.1M119 288.6v.1M119 288.7l-.1 .1M119.1 289h.1M119.1 288.9h.1M119.1 288.6h.1M119.1 288.9l-.1 .1M119.2 288.7l-.2 .2M119.2 288.6h.1M119.2 288.6l-.1 .1"/>
<path d="M119.2 289h.1M119.3 288.9l-.2 .1M119.3 288.7l-.1 .1M119.3 288.7h.1M119.3 288.6l-.1 .1M119.3 289h.1M119.4 289h.1M119.4 288.8l-.1 .2M119.4 288.8h.1M119.4 292.9l.4-.1-.1 .3zM119.4 288.6l-.1 .1M119.4 288.7l-.1 .1"/>
<path d="M119.5 288.7h.1M119.5 288.9l-.1 .1M119.5 288.6h.1M119.5 288.8l-.1 .1M119.6 288.6h.1M119.6 289h.1M119.6 288.7l-.1 .1M119.6 288.9l-.1 .1M119.7 288.9h.1M119.7 288.7l-.2 .2M119.7 288.6l-.1 .1M119.7 289h.1"/>
<path d="M119.8 289h.1M119.8 288.8l-.2 .2M119.8 288.8h.1M119.8 288.7l-.1 .1M119.8 288.7h.1M119.8 288.6l-.1 .1M119.9 288.9h.1M119.9 289h-.1M119.9 288.8h.1M119.9 288.6l-.1 .1M119.9 288.8l-.1 .2M120 288.7l-.2 .1"/>
<path d="M120 294.4h.1M120 289h.1M120 285.8h1.5v2.2h-1.5zM120 288.9l-.1 .1M120.1 288.6h-.1M120.1 288.8l-.2 .1M120.1 292.5h.1M120.1 288.7h.1M120.1 288.6l-.1 .1M120.1 289h.1M120.1 290.6h.1M120.1 288.9l-.1 .1"/>
<path d="M120.2 288.8h.1M120.2 288.7l-.1 .2M120.2 288.6l-.1 .1M120.3 289h-.1M120.3 288.8l-.1 .2M120.4 288.7h.1M120.4 288.6l-.2 .1M120.4 288.7l-.2 .1M120.4 289h-.1M120.4 288.9h.1M120.4 288.6v.1M120.4 288.8l-.1 .1"/>
<path d="M120.5 290.9h.1M120.5 288.6h.1M120.5 288.8h.1M120.5 288.7l-.1 .1M120.5 289h.1M120.5 288.9l-.1 .1M120.6 288.9h.1M120.6 288.6h-.1M120.6 288.7l-.2 .2M120.6 288.7h.1M120.6 288.6l-.1 .1M120.7 288.6h.1"/>
<path d="M120.7 289h.1M120.7 289h-.1M120.7 288.8h.1M120.7 288.9l-.1 .1M120.7 294.9h.1M120.7 288.6l-.1 .1M120.7 288.7l-.1 .1M120.8 289h-.1M120.8 289h.1M120.8 288.8l-.1 .2M120.9 288.7h.1M120.9 288.6l-.1 .1"/>
<path d="M120.9 288.7l-.2 .1M120.9 293.9l.5-.4 .1 .5zM120.9 288.9l-.1 .1M120.9 288.9h.1M120.9 288.6h.1M120.9 288.8l-.1 .1M121 290l.1 .4h-.4zM121 288.7l-.1 .1M121 288.6h.1M121 289h.1M121.1 288.9l-.2 .1M121.1 294.9h.1"/>
<path d="M121.1 288.7h.1M121.1 288.6l-.1 .1M121.1 288.7l-.1 .2M121.2 289.6h.1M121.2 289h-.1M121.2 288.8l-.1 .2M121.2 288.8h.1M121.2 288.6v.1M121.2 288.7l-.1 .1M121.3 289h-.1M121.3 288.9h.1M121.3 288.8l-.1 .2"/>
<path d="M121.4 288.8h.1M121.4 288.6l-.1 .1M121.4 288.7l-.2 .1M121.4 288.7h.1M121.4 289h.1M121.5 288.9h.1M121.5 288.6h-.1M121.5 288.9l-.2 .1M121.5 288.7h.1M121.5 288.6l-.1 .1M121.5 288.8l-.1 .1M121.5 293.8h.1"/>
<path d="M121.5 288.6h.1M121.5 289h.1M121.6 289h.1M121.6 288.9l-.1 .1M121.6 288.7h.1M121.6 288.7l-.1 .2M121.7 288.6l-.2 .1M121.7 289h-.1M121.7 289h.1M121.7 288.8l-.1 .2M121.8 288.8h.1M121.8 288.6l-.1 .1"/>
<path d="M121.8 288.7l-.2 .1M121.8 290.4h.1M121.8 294.4v.3h-.3zM121.8 288.9h.1M121.8 280.8h6.9v6.8h-6.9zM121.8 289h-.1M121.9 291.9h.1M121.9 288.6l-.1 .1M121.9 288.7l-.1 .1M121.9 288.8l-.1 .1M121.9 288.6h.1M122 288.6h.1"/>
<path d="M122 288.9l-.2 .1M122 288.9h.1M122 288.7l-.1 .2M122 288.6l-.1 .1M122 289h.1M122.1 289h.1M122.1 288.9l-.1 .1M122.1 288.8h.1M122.1 288.7l-.1 .1M122.2 288.7h.1M122.2 288.6l-.2 .1M122.2 289h-.1"/>
<path d="M122.3 288.8h.1M122.3 288.6l-.1 .1M122.3 288.8l-.2 .2M122.3 288.7h.1M122.3 288.7l-.1 .1M122.3 288.9l-.1 .1M122.4 288.9h.1M122.4 288.6h-.1M122.4 288.8l-.1 .1M122.4 288.6h.1M122.4 289h.1M122.4 288.7l-.1 .1"/>
<path d="M122.5 288.6h.1M122.5 289h.1M122.5 288.9l-.2 .1M122.5 288.9h.1M122.5 288.7l-.1 .2M122.6 294.7h.1M122.6 288.6l-.2 .1M122.6 292.6h.1M122.6 289h.1M122.6 299a1.05 1.05 0 0 1 1.5 .5 2.52 2.52 0 0 1-.3 2.4 .96 .96 0 0 1-1.5-.5 2.52 2.52 0 0 1 .3-2.4zM122.6 288.8l-.1 .2M122.7 288.6l-.1 .1"/>
<path d="M122.7 288.7l-.1 .1M122.7 289h-.1M122.8 288.6l-.1 .1M122.8 288.8l-.2 .2M122.8 288.8h.1M122.8 288.7l-.1 .1M122.9 289h.1M122.9 295.3l.3-.2-.1 .3zM122.9 288.9l-.2 .1M122.9 288.9h.1M122.9 288.6h.1M122.9 288.8l-.1 .1"/>
<path d="M122.9 295h.1M122.9 288.7h.1M122.9 288.6l-.1 .1M123 294h.1M123 288.6h.1M123 289h-.1M123 292.1h.1M123 288.8h.1M123 288.9l-.1 .1M123.1 288.7h.1M123.1 288.6l-.2 .1M123.1 288.7l-.2 .2"/>
<path d="M123.1 290.2h.1M123.1 289h.1M123.1 288.8l-.1 .2M123.2 288.7h.1M123.2 288.8h.1M123.2 288.6l-.1 .1M123.2 288.7l-.1 .1M123.2 289h-.1M123.3 288.9h.1M123.3 288.6l-.1 .1M123.3 288.8l-.2 .1M123.3 288.8h.1"/>
<path d="M123.3 288.7l-.1 .1M123.4 289h.1M123.4 288.9h.1M123.4 288.6h.1M123.4 288.9l-.1 .1M123.4 288.6l-.1 .1M123.4 288.7l-.1 .2M123.5 288.6h.1M123.5 289h-.1M123.5 286v-3.4l1.3 3.4 1.3-3.4v3.4M123.5 288.9l-.1 .1M123.6 288.7l-.2 .1"/>
<path d="M123.6 288.6l-.1 .1M123.6 289h.1M123.7 289h.1M123.7 288.8l-.2 .2M123.7 288.6l-.1 .1M123.7 288.7l-.1 .1M123.7 288.7h.1M123.8 288.6h-.1M123.8 288.9l-.1 .1M123.8 295h.1M123.8 288.7h.1M123.8 288.7l-.1 .1"/>
<path d="M123.8 288.8l-.1 .1M123.9 288.6h.1M123.9 289h.1M123.9 288.9l-.1 .1M124 288.7h.1M124 288.9h.1M124 288.7l-.2 .2M124 288.6l-.1 .1M124 289h.1M124 292.5h.1M124 288.8l-.1 .2M124.1 288.8h.1"/>
<path d="M124.1 288.7l-.1 .1M124.1 290.4h.1M124.1 288.7h.1M124.1 288.6l-.1 .1M124.2 288.9h.1M124.2 289h-.1M124.2 288h11.5M124.2 289.8h.1M124.2 288.8h.1M124.2 288.6l-.1 .1M124.2 288.7l-.1 .1M124.2 288.8l-.1 .2"/>
<path d="M124.2 288.7h.1M124.2 291.1l.4-.2-.1 .4zM124.3 289h.1M124.3 288.6h.1M124.3 288.9l-.1 .1M124.3 288.7h.1M124.3 288.8l-.1 .1M124.4 288.6l-.2 .1M124.4 289h.1M124.4 288.9l-.1 .1M124.5 288.7l-.2 .2M124.5 288.6l-.1 .1"/>
<path d="M124.5 289h.1M124.6 288.7l-.1 .1M124.6 288.8l-.1 .2M124.6 288.7h.1M124.6 288.6l-.1 .1M124.7 289h-.1M124.7 294.5h.1M124.7 288.9h.1M124.7 288.6v.1M124.7 288.8l-.1 .1M124.8 288.6h.1M124.8 288.7l-.2 .1"/>
<path d="M124.8 289h.1M124.8 288.9l-.1 .1M124.8 288.9h.1M124.8 288.7l-.1 .2M124.9 288.7h.1M124.9 288.6l-.1 .1M124.9 292h.1M124.9 293.2h.1M124.9 288.6h.1M124.9 289h.1M125 288.8h.1M125 288.7l-.2 .1"/>
<path d="M125 288.9l-.2 .1M125 288.7h.1M125 288.6l-.1 .1M125.1 289h-.1M125.1 288.8h.1M125.1 289h.1M125.1 290.4l.1 .3h-.4zM125.1 288.8l-.1 .2M125.1 289.8h.1M125.1 288.7h.1M125.1 288.6v.1M125.1 288.7l-.1 .1"/>
<path d="M125.2 288.9l-.1 .1M125.2 288.9h.1M125.2 288.6h.1M125.2 288.8l-.1 .1M125.3 289h.1M125.3 288.7l-.2 .1M125.3 288.6h.1M125.3 288.7l-.1 .2M125.3 288.9l-.1 .1M125.4 288.7h.1M125.4 288.6l-.1 .1M125.4 289h.1"/>
<path d="M125.5 288.8l-.2 .2M125.5 288.6l-.1 .1M125.5 288.7l-.1 .1M125.6 290.2h.1M125.6 289h-.1M125.6 288.8l-.1 .2M125.6 288.8h.1M125.6 288.6v.1M125.6 288.7l-.1 .1M125.7 288.7h.1M125.7 289h.1M125.7 288.9h.1"/>
<path d="M125.7 288.6h.1M125.7 288.8l-.1 .1M125.7 288.9l-.1 .1M125.8 288.7h.1M125.8 288.6l-.2 .1M125.8 288.6h.1M125.8 289h.1M125.9 293.7h.1M125.9 288.8h.1M125.9 289h.1M125.9 288.9l-.2 .1M125.9 288.7h.1"/>
<path d="M125.9 294.7l.1 .4-.4-.1zM125.9 288.7l-.1 .2M125.9 291.7h.1M125.9 288.6l-.1 .1M126 289h.1M126 288.8l-.1 .2M126 289.8h.1M126 288.8h.1M126 288.6l-.1 .1M126 288.7l-.1 .1M126.1 289.1h.1M126.1 288.9h.1"/>
<path d="M126.1 288.8l-.1 .1M126.1 289h-.1M126.2 288.8h.1M126.2 288.7l-.2 .1M126.2 288.6l-.1 .1M126.2 288.6h.1M126.2 292.2h.1M126.2 288.9h.1M126.2 288.9l-.1 .1M126.3 294.5h.1M126.3 288.7l-.1 .2M126.3 288.6h.1"/>
<path d="M126.3 288.6l-.1 .1M126.3 289h.1M126.4 288.9l-.2 .1M126.4 288.7l-.1 .1M126.4 288.7h.1M126.4 288.6l-.1 .1M126.5 288.8l-.1 .2M126.5 289h-.1M126.5 288.8h.1M126.5 288.6l-.1 .1M126.5 288.7l-.1 .1M126.6 288.7h.1"/>
<path d="M126.6 288.9l-.1 .1M126.7 288.7h.1M126.7 288.6h-.1M126.7 288.8l-.2 .1M126.7 288.6h.1M126.7 289h.1M126.7 288.7l-.1 .1M126.7 288.9l-.1 .1M126.8 288.9h.1M126.8 288.7l-.1 .2M126.8 288.6l-.1 .1M126.9 295.1h.1"/>
<path d="M126.9 289h.1M126.9 288.8l-.2 .2M126.9 289h-.1M126.9 288.8h.1M126.9 288.7l-.1 .1M127 288.7h.1M127 288.6l-.2 .1M127 288.9h.1M127 289h-.1M127 288.8h.1M127 288.6v.1M127 288.8l-.1 .2"/>
<path d="M127.1 288.7l-.1 .1M127.1 289h.1M127.1 288.9l-.1 .1M127.2 288.6h-.1M127.2 288.8l-.2 .1M127.2 288.7h.1M127.2 288.6l-.1 .1M127.3 288.6h.1M127.3 288.9l-.2 .1M127.3 289h-.1M127.3 289.9h.1M127.3 288.8h.1"/>
<path d="M127.3 288.7l-.1 .2M127.3 288.7h.1M127.3 288.6l-.1 .1M127.4 289h-.1M127.4 288.8l-.1 .2M127.5 288.7h.1M127.5 288.7l-.2 .1M127.5 294.5l-.5 .4 .5 .1M127.5 288.6l-.1 .1M127.5 288.7v.1M127.5 298.2v12.6M127.5 288.9h-.1"/>
<path d="M127.5 289h-.1M131.3 284.9v1.5l1.3 .1a1.13 1.13 0 0 1 0-1.6 1.13 1.13 0 0 1 1.6 0 1.13 1.13 0 0 1 0 1.6l-.4 .2M131.4 282a2.42 2.42 0 0 1 2.9 0 1.01 1.01 0 0 1-.5 1.5 2.69 2.69 0 0 1-2.4-.3l-.1-.4zM31.1 303.3h12.4M45.3 303.3h4.8M45.3 310.7h80.4M53.7 303.3h57.5M80.2 306.3h1.7l-.9 1.2a.98 .98 0 0 1 1.1 .9 .98 .98 0 0 1-1 1.1 .95 .95 0 0 1-1.2-.6M82.9 306.3h2.1l-1.5 3.2M86.4 306.9l.8-.6v3.2M89.4 306.5a1.03 1.03 0 0 1 1.5 .4 2.48 2.48 0 0 1-.3 2.4 1.03 1.03 0 0 1-1.5-.4 2.82 2.82 0 0 1 .3-2.4zM114.8 303.3h10.9"/>
<path d="M121.4 301h-2.3l1.5-2.1v3.1M176.9 320.2h97.3v29.2h-97.3zM184.6 349.4h89.6"/>
</g>
<g fill="#000" stroke="#000" stroke-width=".19">
<path d="M32.3 106.4l.3 1.8h-.6zM147.4 106.4l.3 1.8h-.6zM32 137.4h.6l-.3 1.8zM34.5 136.9l.3 1.8h-.6zM76 127.5l.3 1.8h-.6zM156.8 140.3l.3 1.8h-.6zM32.3 167.5l.3 1.8h-.6zM34.2 167.9h.6l-.3 1.8zM32 198.5h.6l-.3 1.8zM34.5 198l.3 1.8h-.6zM156.5 195.1h.6l-.3 1.8zM75.7 207.9h.6l-.3 1.8z"/>
<path d="M34.2 229.1h.6l-.3 1.7zM147.1 229.1h.6l-.3 1.7zM40.5 242.7l1.8-.3v.6zM40.5 250.7l1.8-.3v.6zM45.3 242.4l1.9 .3-1.9 .3zM47.2 242.7l1.7-.3v.6zM118.9 242.4l1.8 .3-1.8 .3zM120.7 242.7l1.8-.3v.6zM125.5 242.4l1.8 .3-1.8 .3zM125.5 250.4l1.8 .3-1.8 .3zM164.3 242.7l1.7-.3v.6zM164.3 250.7l1.7-.3v.6z"/>
<path d="M169.1 242.4l1.8 .3-1.8 .3zM170.9 242.7l1.8-.3v.6zM240.4 242.4l1.8 .3-1.8 .3zM242.2 242.7l1.8-.3v.6zM247 242.4l1.8 .3-1.8 .3zM247 250.4l1.8 .3-1.8 .3zM34.9 272.7l.3 1.9h-.6zM135.7 277.3l.3 1.7h-.6zM135.4 270.9h.6l-.3 1.8zM34.6 286.2h.6l-.3 1.8zM135.4 286.2h.6l-.3 1.8zM43.5 303.3l1.8-.3v.6z"/>
<path d="M43.5 310.7l1.8-.3v.7zM50.1 303l1.8 .3-1.8 .3zM51.9 303.3l1.8-.3v.6zM111.2 303l1.8 .3-1.8 .3zM113 303.3l1.8-.3v.6zM125.7 303l1.8 .3-1.8 .3zM125.7 310.4l1.8 .3-1.8 .4z"/>
</g>
<!-- layer: ELE 1 -->
<g fill="none" stroke="#000" stroke-width=".19">
<path d="M42.9 106.4h82.1v32.8h-82.1zM44.2 107.7h79.4v30.1h-79.4zM163.3 107.5h86.4v32.8h-86.4zM164.7 108.9h83.7v30.1h-83.7zM165.5 106.4h82.1v32.8h-82.1zM166.8 107.7h79.4v30.1h-79.4zM40.7 136.9h86.4v32.8h-86.4zM42.1 138.3h83.7v30.1h-83.7zM42.9 167.5h82.1v32.8h-82.1zM44.2 168.9h79.4v30.1h-79.4zM45 198h77.8v32.8h-77.8zM46.4 199.4h75.1v30.1h-75.1z"/>
<path d="M165.5 196.7h82.1v32.8h-82.1zM166.8 198h79.4v30.1h-79.4zM167.6 198h77.8v32.8h-77.8zM169 199.4h75.1v30.1h-75.1z"/>
</g>
<!-- layer: Bas -->
<g fill="none" stroke="#000" stroke-width=".25">
<path d="M47.4 107.7h.6v30.1h-.6zM65.5 107.7h.6v30.1h-.6zM83.7 107.7h.5v30.1h-.5zM101.7 107.7h.6v30.1h-.6zM119.8 107.7h.6v30.1h-.6zM170.1 107.7h.5v30.1h-.5zM170.1 108.9h.5v30.1h-.5zM188.1 107.7h.6v30.1h-.6zM188.1 108.9h.6v30.1h-.6zM206.2 107.7h.6v30.1h-.6zM206.2 108.9h.6v30.1h-.6zM224.4 107.7h.5v30.1h-.5z"/>
<path d="M224.4 108.9h.5v30.1h-.5zM242.4 107.7h.6v30.1h-.6zM242.4 108.9h.6v30.1h-.6zM47.4 138.3h.6v30.1h-.6zM65.5 138.3h.6v30.1h-.6zM83.7 138.3h.5v30.1h-.5zM101.7 138.3h.6v30.1h-.6zM119.8 138.3h.6v30.1h-.6zM47.4 168.9h.6v30.1h-.6zM65.5 168.9h.6v30.1h-.6zM83.7 168.9h.5v30.1h-.5zM101.7 168.9h.6v30.1h-.6z"/>
<path d="M119.8 168.9h.6v30.1h-.6zM47.4 199.4h.6v30.1h-.6zM65.5 199.4h.6v30.1h-.6zM83.7 199.4h.5v30.1h-.5zM101.7 199.4h.6v30.1h-.6zM119.8 199.4h.6v30.1h-.6zM170.1 198h.5v30.1h-.5zM170.1 199.4h.5v30.1h-.5zM188.1 198h.6v30.1h-.6zM188.1 199.4h.6v30.1h-.6zM206.2 198h.6v30.1h-.6zM206.2 199.4h.6v30.1h-.6z"/>
<path d="M224.4 198h.5v30.1h-.5zM224.4 199.4h.5v30.1h-.5zM242.4 198h.6v30.1h-.6zM242.4 199.4h.6v30.1h-.6z"/>
</g>
<!-- layer: 0 -->
<g fill="none" stroke="#000" stroke-width=".19">
<path d="M176.9 317h97.3v3.2h-97.3zM176.9 339h97.3M176.9 335.6h97.3M176.9 332.1h97.3M176.9 320.2v29.2M176.9 329.5h46.3M178.6 320.2h95.6M185.2 329.5v13M197.2 329.5v13M206.8 329.5v13M223.2 320.2v29.2M176.9 342.5h97.3"/>
<path d="M176.9 345.9h97.3M239.4 345.9v3.5M252.5 345.9v3.5M264 342.5v3.4"/>
</g>
<g font-size="9.7">
<text x="97" y="132.6" transform="rotate(-90 97 132.6)">4FIX</text>
<text x="96.3" y="160.2" transform="rotate(-90 96.3 160.2)">3M</text>
<text x="94.2" y="193" transform="rotate(-90 94.2 193)">2M</text>
<text x="96.7" y="225.8" transform="rotate(-90 96.7 225.8)">1FIX</text>
</g>
<text font-size="6.4" x="113.2" y="81.2">RETRACTABLE ROOF</text>
<g font-size="4.4">
<text x="65.7" y="260.8">ENCLOSED VIEW</text>
<text x="190.9" y="260.5">STACKED VIEW</text>
<text x="69.3" y="325.7">SECTION VIEW</text>
</g>
<text font-size="2.6" x="185.8" y="326.8">RETRACTABLE ROOF</text>
<g font-size="2.4">
<text x="224.2" y="341.6">PRODUCT - RETRACTABLE ROOF</text>
<text x="265.1" y="345">REV- 1</text>
<text x="223.9" y="348.5">SCALE: NTS</text>
<text x="253.5" y="348.5">SHEET: 01 OF 01</text>
</g>
<g font-size="2.3">
<text x="224.2" y="334.8">CLIENT - AMOGH DEVELOPERS</text>
<text x="224.6" y="338.2">LOCATION - CHENNAI_TN_IN</text>
<text x="224.4" y="345.2">NIHVA\20-21\0329</text>
</g>
<g font-size="2">
<text x="187.6" y="331.6">NAME</text>
<text x="199.7" y="331.6">SIGN</text>
<text x="209.2" y="331.6">DATE</text>
</g>
<g font-size="1.8">
<text x="178.1" y="322.4">TITLE</text>
<text x="177.4" y="334.6">DRAWN</text>
<text x="177.3" y="337.6">CHECK</text>
<text x="177.4" y="341.1">APPRD.</text>
</g>
<text font-size="1.7" x="183.3" y="348.3">ALL DIMENSION ARE IN mm</text>
<text font-size="1.6" x="177.3" y="344.7">If any queries contact : supportautomation@nihva.com</text>
<g font-size="1.5">
<text x="190.4" y="335.1">D.V.</text>
<text x="209.7" y="334.4">17.03.23</text>
<text x="190.4" y="338">P.M.</text>
<text x="190.4" y="340.7">V.T.</text>
<text x="209.7" y="338.2">17.03.23</text>
<text x="209.8" y="341.4">17.03.23</text>
</g>
<g font-size="1.4">
<text x="178.9" y="318.8">This</text>
<text x="182.9" y="318.8">drawing</text>
<text x="189.8" y="318.8">&amp;</text>
<text x="192.1" y="318.8">design</text>
<text x="198.1" y="318.8">is</text>
<text x="200.4" y="318.8">the</text>
<text x="203.8" y="318.8">property</text>
<text x="211.3" y="318.8">of</text>
<text x="213.8" y="318.8">NIHVA</text>
<text x="219.3" y="318.8">TECHNOLOGIES.</text>
<text x="232.3" y="318.8">Not</text>
<text x="236" y="318.8">to</text>
<text x="238.5" y="318.8">be</text>
<text x="241.4" y="318.8">sold</text>
<text x="245.6" y="318.8">or</text>
<text x="248.2" y="318.8">copied</text>
<text x="254.2" y="318.8">to</text>
<text x="256.8" y="318.8">any</text>
<text x="260.5" y="318.8">other</text>
<text x="265.6" y="318.8">concern.</text>
</g>
</svg>
